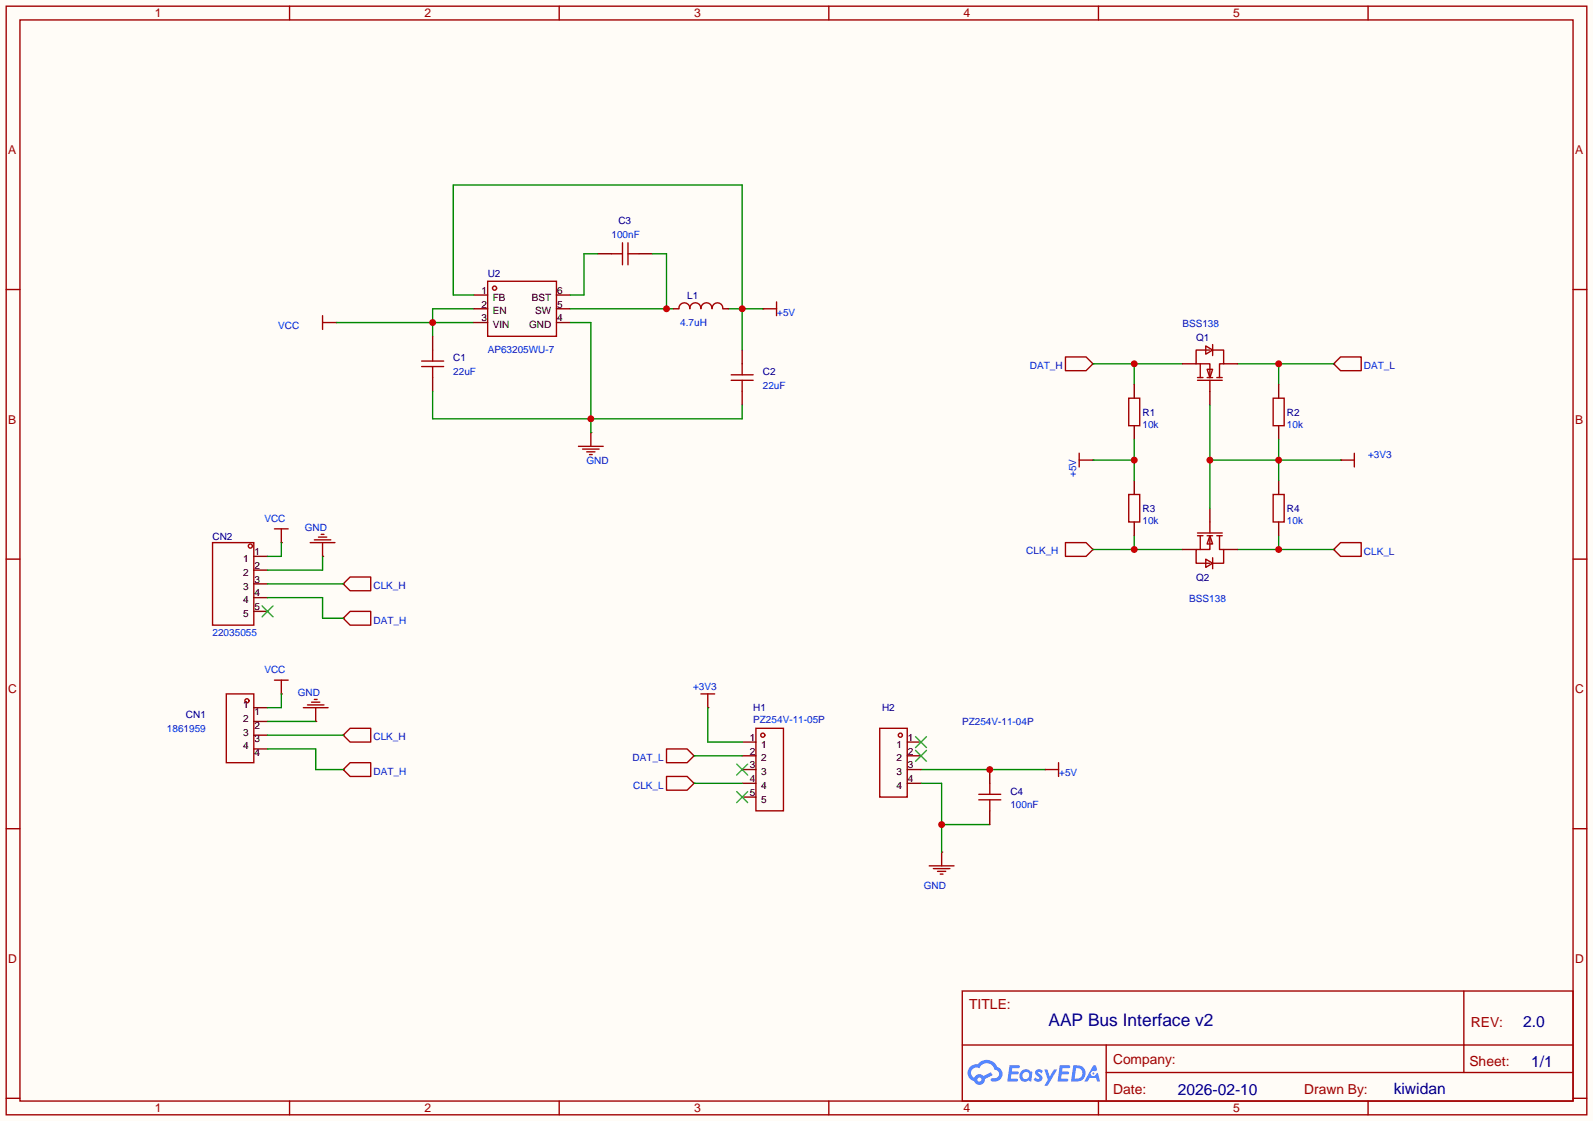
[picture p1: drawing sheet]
<svg xmlns="http://www.w3.org/2000/svg" width="294mm" height="207mm" viewBox="0 0 294 207" stroke-linecap="round" stroke-linejoin="round" font-family="sans-serif">
<path d="M0 0h294.1v207h-294.1z" fill="#fffcf7"/>
<g fill="none" stroke="#a10000" stroke-width=".25">
<path d="M1.1 1.1h291.9v204.8h-291.9zM3.7 3.7h286.7v199.6h-286.7zM53.5 1.1v2.6M103.3 1.1v2.6M153 1.1v2.6M202.8 1.1v2.6M252.6 1.1v2.6M1.1 53.5h2.6M290.4 53.5h2.6M1.1 103.3h2.6M290.4 103.3h2.6M1.1 153h2.6"/>
<path d="M290.4 153h2.6M177.7 183h112.7v20.3h-112.7zM177.7 193h112.7M204.2 198.1h86.2M204.2 193v10.1M270.3 183v15.1M1.1 202.8h2.6M53.5 203.3v2.6M103.3 203.3v2.6M153 203.3v2.6M202.8 203.3v2.6M252.6 203.3v2.6"/>
<path d="M290.4 202.8h2.6"/>
</g>
<g fill="#5487ff">
<path d="M191.3 197.6l.5-.2 .4 .1 .3 .3-.2 .4a.33 .33 0 0 0-.3-.3 .33 .33 0 0 0-.3 .2v.1a.89 .89 0 0 1 .6 1.3 1 1 0 0 1-1.5-.1l.4-.4 .5 .3 .2-.1v-.2a.88 .88 0 0 1-.6-1.4z"/>
<path d="M192.8 197.5h.6l.4 1.3 .8-1.3h.6l-1.8 3h-.6l.7-1.1z"/>
<path d="M186.4 196.7h.8a1.1 1.1 0 0 1 1.1 .2l-.1 .3-1.3 .1-.1 .6h1.1l.2 .2-.3 .3h-1.1l-.1 .8h1.2l.1 .4-.2 .1h-1.7z"/>
<path d="M195.7 196.7h.8a1.11 1.11 0 0 1 1.1 .2l-.1 .3-1.3 .1-.1 .6h1.1l.2 .2-.3 .3h-1.1l-.1 .8h1.2l.1 .4-.2 .1h-1.7z"/>
<path d="M201.9 196.7h.5l.2 .9-.4 .3a.5 .5 0 0 0-.8 .1 .5 .5 0 0 0 .3 .7 .5 .5 0 0 0 .7-.4l.3-.2 .4 1.6h-.5l-.2-.6h-1.2l-.4 .6h-.6z"/>
<path d="M198.2 196.7l-.4 3h.9a1.51 1.51 0 0 0 1.7-1.5 1.51 1.51 0 0 0-1.7-1.5zM198.7 197.2a1 1 0 0 1 1.2 1.1 1 1 0 0 1-1.3 .9h-.2z"/>
<path d="M188.7 197.7a1.11 1.11 0 0 0-.3 1.6 1.11 1.11 0 0 0 1.6 .2l.4 .2 .2-1.6-.1-.2-.3-.1a1.02 1.02 0 0 0-1.5-.1zM188.7 198.6a.67 .67 0 0 1 1.3 0 .67 .67 0 0 1-1.3 0z"/>
<path d="M179.1 197a1.58 1.58 0 0 0 .8 2.7 1.01 1.01 0 0 0 1.1 .6 1.01 1.01 0 0 0 .9-1l1.4-.8-.3-.5-1.4 .7a1.03 1.03 0 0 0-1.7 .3 1 1 0 0 1-.5-1.4 1 1 0 0 1 1.4-.3 1.49 1.49 0 0 1 1.6-1 1.49 1.49 0 0 1 1.3 1.3 .82 .82 0 0 1 .7 1 .82 .82 0 0 1-1.2 .5 .31 .31 0 0 0-.3 .3 .31 .31 0 0 0 .3 .3 1.43 1.43 0 0 0 1.8-.9 1.43 1.43 0 0 0-.9-1.8 2.09 2.09 0 0 0-3.6-.5l-.8 .1zM180.5 199.4a.39 .39 0 0 1 .7 0 .39 .39 0 0 1-.7 0z"/>
<circle cx="201.9" cy="198.2" r=".19"/>
</g>
<g fill="none" stroke="#a10000" stroke-width=".25">
<path d="M59.6 59.6h2.5M59.6 58.3v2.5M140.8 57h2.6M143.4 55.8v2.5M109.1 79.9v2.5M196.7 65.9h3.8l1.3 1.3-1.3 1.3h-3.8zM246.3 67.2l1.2-1.3h3.8v2.6h-3.8zM106.8 82.4h4.6M107.6 82.9h3M108.3 83.4h1.6M108.8 83.9h.5M199.3 85h2.5"/>
<path d="M199.3 83.7v2.5M247.5 85h2.6M250.1 83.7v2.5M196.7 100.2h3.8l1.3 1.3-1.3 1.2h-3.8zM246.3 101.5l1.2-1.3h3.8v2.5h-3.8zM41.8 128.1h5.1v12.7h-5.1zM50.7 125.6h2.5M51.9 125.6v2.5M56 130.7h4.6M56.8 130.2h3M57.5 129.7h1.6M58 129.2h.5"/>
<path d="M58.3 130.7v2.5M63.4 135.8l1.2-1.3h3.9v2.5h-3.9zM123.1 138.3h3.8l1.2 1.3-1.2 1.2h-3.8zM129.4 128.1h2.6M130.7 128.1v2.6M139.6 134.5h5.1v15.2h-5.1zM63.4 142.1l1.2-1.3h3.9v2.6h-3.9zM123.1 143.4h3.8l1.2 1.3-1.2 1.2h-3.8zM171.6 159.9h4.5M173.9 157.4v2.5M192.9 142.1h2.6M195.5 140.8v2.6"/>
<path d="M172.3 160.4h3.1M173.1 160.9h1.5M173.6 161.4h.5"/>
<circle cx="45.6" cy="129.4" r=".38"/>
<circle cx="140.8" cy="135.8" r=".38"/>
</g>
<g fill="none" stroke="#870000" stroke-width=".25">
<path d="M62.1 59.6h.1M140.8 57h.1M109.1 79.9h.1M201.8 67.2h.1M246.3 67.2h.1M201.8 85h.1M247.5 85h.1M201.8 101.5h.1M246.3 101.5h.1M46.9 130.7h2.5M46.9 133.2h2.5M46.9 135.8h2.5"/>
<path d="M46.9 138.3h2.5M51.9 128.1h.1M58.3 133.2h.1M63.4 135.8h.1M128.1 139.6h.1M130.7 130.7h.1M137 137h2.6M137 139.6h2.6M63.4 142.1h.1M128.1 144.7h.1M137 142.1h2.6M137 144.7h2.6"/>
<path d="M137 147.2h2.6M173.9 157.4h.1M192.9 142.1h.1"/>
</g>
<path d="M136 141.1l2 2M136 146.2l2 2M138 141.1l-2 2M138 146.2l-2 2" fill="none" stroke="#3c3" stroke-width=".25"/>
<path d="M170.1 144.7h3.8v12.7M173.9 152.3h8.9" fill="none" stroke="#008700" stroke-width=".25"/>
<circle cx="173.9" cy="152.3" r=".63" fill="#c00"/>
<path d="M201.8 67.2h16.5M209.4 67.2v3.8M49.4 133.2h8.9M51.9 128.1v2.6h-2.5M128.1 139.6h8.9M130.7 130.7v6.3h6.3M128.1 144.7h8.9" fill="none" stroke="#008700" stroke-width=".25"/>
<circle cx="209.4" cy="67.2" r=".63" fill="#c00"/>
<path d="M228.5 67.2h17.8M236.1 67.2v3.8" fill="none" stroke="#008700" stroke-width=".25"/>
<circle cx="236.1" cy="67.2" r=".63" fill="#c00"/>
<path d="M236.1 98.9v2.6M228.5 101.5h17.8" fill="none" stroke="#008700" stroke-width=".25"/>
<circle cx="236.1" cy="101.5" r=".63" fill="#c00"/>
<path d="M209.4 98.9v2.6M201.8 101.5h16.5" fill="none" stroke="#008700" stroke-width=".25"/>
<circle cx="209.4" cy="101.5" r=".63" fill="#c00"/>
<path d="M62.1 59.6h25.4M87.5 57h-7.6v5.1M49.4 135.8h14M49.4 138.3h8.9v3.8h5.1" fill="none" stroke="#008700" stroke-width=".25"/>
<circle cx="79.9" cy="59.6" r=".63" fill="#c00"/>
<path d="M223.4 74.8v19.1M223.4 85h24.1M236.1 81.2v7.6M170.1 142.1h22.8" fill="none" stroke="#008700" stroke-width=".25"/>
<g fill="none" stroke="#a10000" stroke-width=".25">
<path d="M208.4 73.5h2v5.1h-2zM221.1 70.2h4.6M221.1 69.7h1M221.6 67.2v2.5M222.6 63.9l1.3 .7-1.3 .8zM222.9 68.2h1l-.5 1.5zM222.9 69.7h1M223.4 64.6h-2.5v2.6h2.5v2.5M223.4 70.2v2.1M223.9 64.6h2v2.6h-.7v2.5M223.9 63.6v2.1M224.7 69.7h1"/>
<path d="M235.1 73.5h2v5.1h-2zM208.4 91.3h2v5.1h-2zM221.1 98.4h4.6M221.1 98.9h1M221.6 98.9v2.6M222.9 98.9h1M223.4 98.9l.5 1.6h-1zM223.4 98.9v2.6h-2.5v2.5h2.5M223.4 96.4v2M224.7 98.9h1M225.2 98.9v2.6h.7v2.5h-2M235.1 91.3h2v5.1h-2z"/>
<path d="M222.6 103.3l1.3 .7-1.3 .8zM223.9 103v2"/>
</g>
<g fill="none" stroke="#870000" stroke-width=".25">
<path d="M209.4 71v2.5M209.4 78.6v2.6M218.3 67.2h2.6M223.4 72.3v2.5M225.9 67.2h2.6M236.1 71v2.5M236.1 78.6v2.6M209.4 88.8v2.5M209.4 96.4v2.5M223.4 93.9v2.5M236.1 88.8v2.5M236.1 96.4v2.5"/>
<path d="M218.3 101.5h2.6M225.9 101.5h2.6"/>
</g>
<g fill="#c00">
<circle cx="236.1" cy="85" r=".63"/>
<circle cx="223.4" cy="85" r=".63"/>
</g>
<path d="M201.8 85h7.6M209.4 81.2v7.6" fill="none" stroke="#008700" stroke-width=".25"/>
<circle cx="209.4" cy="85" r=".63" fill="#c00"/>
<g fill="none" stroke="#a10000" stroke-width=".25">
<path d="M90 51.9h12.7v10.2h-12.7zM112.9 46.9h2M114.9 44.8v4.1M116 44.8v4.1M116 46.9h2M77.9 67.7h4M77.9 66.7h4M79.9 64.6v2.1M79.9 67.7v2M135 70.2h4.1M135 69.2h4.1M137 67.2v2"/>
<path d="M137 70.2v2.1M180.7 147.7h4.1M180.7 146.7h4.1M182.8 144.7v2"/>
<circle cx="91.3" cy="53.2" r=".38"/>
</g>
<g fill="none" stroke="#870000" stroke-width=".25">
<path d="M87.5 54.5h2.5M87.5 57h2.5M87.5 59.6h2.5M102.7 54.5h2.6M102.7 57h2.6M102.7 59.6h2.6M110.4 46.9h2.5M118 46.9h2.5M79.9 62.1v2.5M79.9 69.7v2.6M137 64.6v2.6M137 72.3v2.5"/>
<path d="M182.8 142.1v2.6M182.8 149.7v2.6"/>
</g>
<circle cx="182.8" cy="142.1" r=".63" fill="#c00"/>
<path d="M182.8 147.7v2" fill="none" stroke="#a10000" stroke-width=".25"/>
<path d="M105.3 59.6h3.8v20.3M79.9 72.3v5h57.1v-2.5" fill="none" stroke="#008700" stroke-width=".25"/>
<circle cx="109.1" cy="77.3" r=".63" fill="#c00"/>
<path d="M105.3 57h19M110.4 46.9h-2.6v7.6h-2.5M120.5 46.9h2.6v10.1" fill="none" stroke="#008700" stroke-width=".25"/>
<circle cx="123.1" cy="57" r=".63" fill="#c00"/>
<path d="M87.5 54.5h-3.8v-20.3h53.3v30.4M134.5 57h6.3" fill="none" stroke="#008700" stroke-width=".25"/>
<circle cx="137" cy="57" r=".63" fill="#c00"/>
<g fill="none" stroke="#a10000" stroke-width=".25">
<path d="M129.4 57a1.02 1.02 0 0 0-1-1.1 1.02 1.02 0 0 0-1 1.1 1.01 1.01 0 0 0-1-1.1 1.01 1.01 0 0 0-1.1 1.1M133.5 57a1.01 1.01 0 0 0-1-1.1 1.01 1.01 0 0 0-1 1.1 1.01 1.01 0 0 0-1.1-1.1 1.01 1.01 0 0 0-1 1.1M50.7 97.7h2.5M51.9 97.7v2.5M58 99.7h3.1M58.8 99.2h1.5M59.3 98.7h.5M39.2 100.2h7.7v15.2h-7.7zM57.3 100.2h4.5M59.6 100.2v2.5M63.4 114.2l1.2-1.3h3.9v2.5h-3.9zM63.4 107.8l1.2-1.2h3.9v2.5h-3.9z"/>
<path d="M162.4 134.5h5.1v12.7h-5.1z"/>
<circle cx="46.2" cy="100.8" r=".38"/>
<circle cx="166.2" cy="135.8" r=".38"/>
</g>
<g fill="none" stroke="#870000" stroke-width=".25">
<path d="M124.3 57h1M133.5 57h1M46.9 102.7h2.5M46.9 105.3h2.5M46.9 107.8h2.5M46.9 110.4h2.5M46.9 112.9h2.5M51.9 100.2h.1M59.6 102.7h.1M63.4 114.2h.1M63.4 107.8h.1M167.5 137h2.6"/>
<path d="M167.5 139.6h2.6M167.5 142.1h2.6M167.5 144.7h2.6"/>
</g>
<path d="M48.4 111.9l2 2M50.4 111.9l-2 2M169 136l2.1 2M169 138.6l2.1 2M171.1 136l-2.1 2M171.1 138.6l-2.1 2" fill="none" stroke="#3c3" stroke-width=".25"/>
<path d="M49.4 110.4h10.2v3.8h3.8M49.4 107.8h14M51.9 100.2v2.5h-2.5M59.6 102.7v2.6h-10.2" fill="none" stroke="#008700" stroke-width=".25"/>
<text font-size="3.2" fill="#000080" x="193.6" y="189.5">AAP Bus Interface v2</text>
<g font-size="2.9" fill="#000080">
<text x="281.2" y="189.7">2.0</text>
<text x="282.7" y="197.1">1/1</text>
<text x="217.5" y="202.2">2026-02-10</text>
<text x="257.3" y="202.1">kiwidan</text>
</g>
<g font-size="2.6" fill="#a00000">
<text x="178.9" y="186.2">TITLE:</text>
<text x="271.6" y="189.6">REV:</text>
<text x="271.3" y="196.9">Sheet:</text>
<text x="205.5" y="202">Date:</text>
</g>
<g font-size="2.5" fill="#a00000">
<text x="205.5" y="196.4">Company:</text>
<text x="240.8" y="202">Drawn By:</text>
</g>
<g font-size="2.2" fill="#a00000">
<text x="28.6" y="3.2">1</text>
<text x="78.4" y="3.2">2</text>
<text x="128.1" y="3.2">3</text>
<text x="177.9" y="3.2">4</text>
<text x="227.7" y="3.2">5</text>
<text x="1.5" y="28.5">A</text>
<text x="290.8" y="28.5">A</text>
<text x="1.5" y="78.2">B</text>
<text x="290.8" y="78.2">B</text>
<text x="1.5" y="128">C</text>
<text x="290.8" y="128">C</text>
<text x="1.5" y="177.8">D</text>
<text x="290.8" y="177.8">D</text>
<text x="28.6" y="205.4">1</text>
<text x="78.4" y="205.4">2</text>
<text x="128.1" y="205.4">3</text>
<text x="177.9" y="205.4">4</text>
<text x="227.7" y="205.4">5</text>
</g>
<g font-size="1.8" fill="#000080">
<text x="114.2" y="41.3">C3</text>
<text x="90" y="51.2">U2</text>
<text x="126.9" y="55.3">L1</text>
<text x="220.9" y="62.9">Q1</text>
<text x="83.7" y="66.7">C1</text>
<text x="140.8" y="69.3">C2</text>
<text x="210.9" y="76.8">R1</text>
<text x="237.6" y="76.8">R2</text>
<text x="210.9" y="94.5">R3</text>
<text x="237.6" y="94.5">R4</text>
<text x="39.2" y="99.7">CN2</text>
<text x="220.9" y="107.4">Q2</text>
<text x="139.1" y="131.4">H1</text>
<text x="162.9" y="131.4">H2</text>
<text x="34.3" y="132.6">CN1</text>
<text x="186.6" y="146.7">C4</text>
</g>
<g font-size="1.8" fill="#00f">
<text x="112.9" y="43.9">100nF</text>
<text x="143.5" y="58.3">+5V</text>
<text x="51.4" y="60.7">VCC</text>
<text x="90" y="65.2">AP63205WU-7</text>
<text x="125.6" y="60.1">4.7uH</text>
<text x="218.3" y="60.4">BSS138</text>
<text x="83.7" y="69.3">22uF</text>
<text x="140.8" y="71.8">22uF</text>
<text x="190.2" y="68.2">DAT_H</text>
<text x="251.8" y="68.2">DAT_L</text>
<text x="210.9" y="79">10k</text>
<text x="237.6" y="79">10k</text>
<text x="108.3" y="85.7">GND</text>
<text x="198.7" y="88.1" transform="rotate(-90 198.7 88.1)">+5V</text>
<text x="252.6" y="84.5">+3V3</text>
<text x="48.8" y="96.3">VCC</text>
<text x="56.3" y="98">GND</text>
<text x="210.9" y="96.8">10k</text>
<text x="237.6" y="96.8">10k</text>
<text x="189.5" y="102.3">CLK_H</text>
<text x="251.8" y="102.5">CLK_L</text>
<text x="69" y="108.8">CLK_H</text>
<text x="219.6" y="111.2">BSS138</text>
<text x="39.2" y="117.5">22035055</text>
<text x="69" y="115.2">DAT_H</text>
<text x="48.8" y="124.2">VCC</text>
<text x="55" y="128.5">GND</text>
<text x="128" y="127.5">+3V3</text>
<text x="30.8" y="135.2">1861959</text>
<text x="69" y="136.7">CLK_H</text>
<text x="139.1" y="133.6">PZ254V-11-05P</text>
<text x="177.6" y="133.9">PZ254V-11-04P</text>
<text x="69" y="143.1">DAT_H</text>
<text x="116.8" y="140.6">DAT_L</text>
<text x="195.6" y="143.3">+5V</text>
<text x="116.9" y="145.6">CLK_L</text>
<text x="186.6" y="149.3">100nF</text>
<text x="170.6" y="164.1">GND</text>
</g>
<g font-size="1.8">
<text x="88.9" y="54.3">1</text>
<text x="88.9" y="56.8">2</text>
<text x="88.9" y="59.3">3</text>
<text x="91" y="55.5">FB</text>
<text x="91" y="58.1">EN</text>
<text x="98.2" y="55.5">BST</text>
<text x="98.8" y="58.1">SW</text>
<text x="102.9" y="59.3">4</text>
<text x="102.9" y="56.8">5</text>
<text x="102.9" y="54.3">6</text>
<text x="91" y="60.6">VIN</text>
<text x="97.7" y="60.6">GND</text>
<text x="44.9" y="103.8">1</text>
<text x="44.9" y="106.3">2</text>
<text x="47" y="102.5">1</text>
<text x="47" y="105.1">2</text>
<text x="47" y="107.6">3</text>
<text x="44.9" y="108.9">3</text>
<text x="44.9" y="111.4">4</text>
<text x="44.9" y="113.9">5</text>
<text x="47" y="110.1">4</text>
<text x="47" y="112.7">5</text>
<text x="44.9" y="130.8">1</text>
<text x="44.9" y="133.3">2</text>
<text x="44.9" y="135.8">3</text>
<text x="47" y="132">1</text>
<text x="47" y="134.6">2</text>
<text x="47" y="137.1">3</text>
<text x="138.4" y="136.8">1</text>
<text x="167.6" y="136.8">1</text>
<text x="44.9" y="138.4">4</text>
<text x="47" y="139.6">4</text>
<text x="138.4" y="139.3">2</text>
<text x="138.4" y="141.9">3</text>
<text x="140.5" y="138.1">1</text>
<text x="140.5" y="140.6">2</text>
<text x="140.5" y="143.2">3</text>
<text x="165.5" y="138.1">1</text>
<text x="165.5" y="140.6">2</text>
<text x="165.5" y="143.2">3</text>
<text x="167.6" y="139.3">2</text>
<text x="167.6" y="141.9">3</text>
<text x="138.4" y="144.4">4</text>
<text x="138.4" y="147">5</text>
<text x="140.5" y="145.7">4</text>
<text x="140.5" y="148.2">5</text>
<text x="165.5" y="145.7">4</text>
<text x="167.6" y="144.4">4</text>
</g>
</svg>
